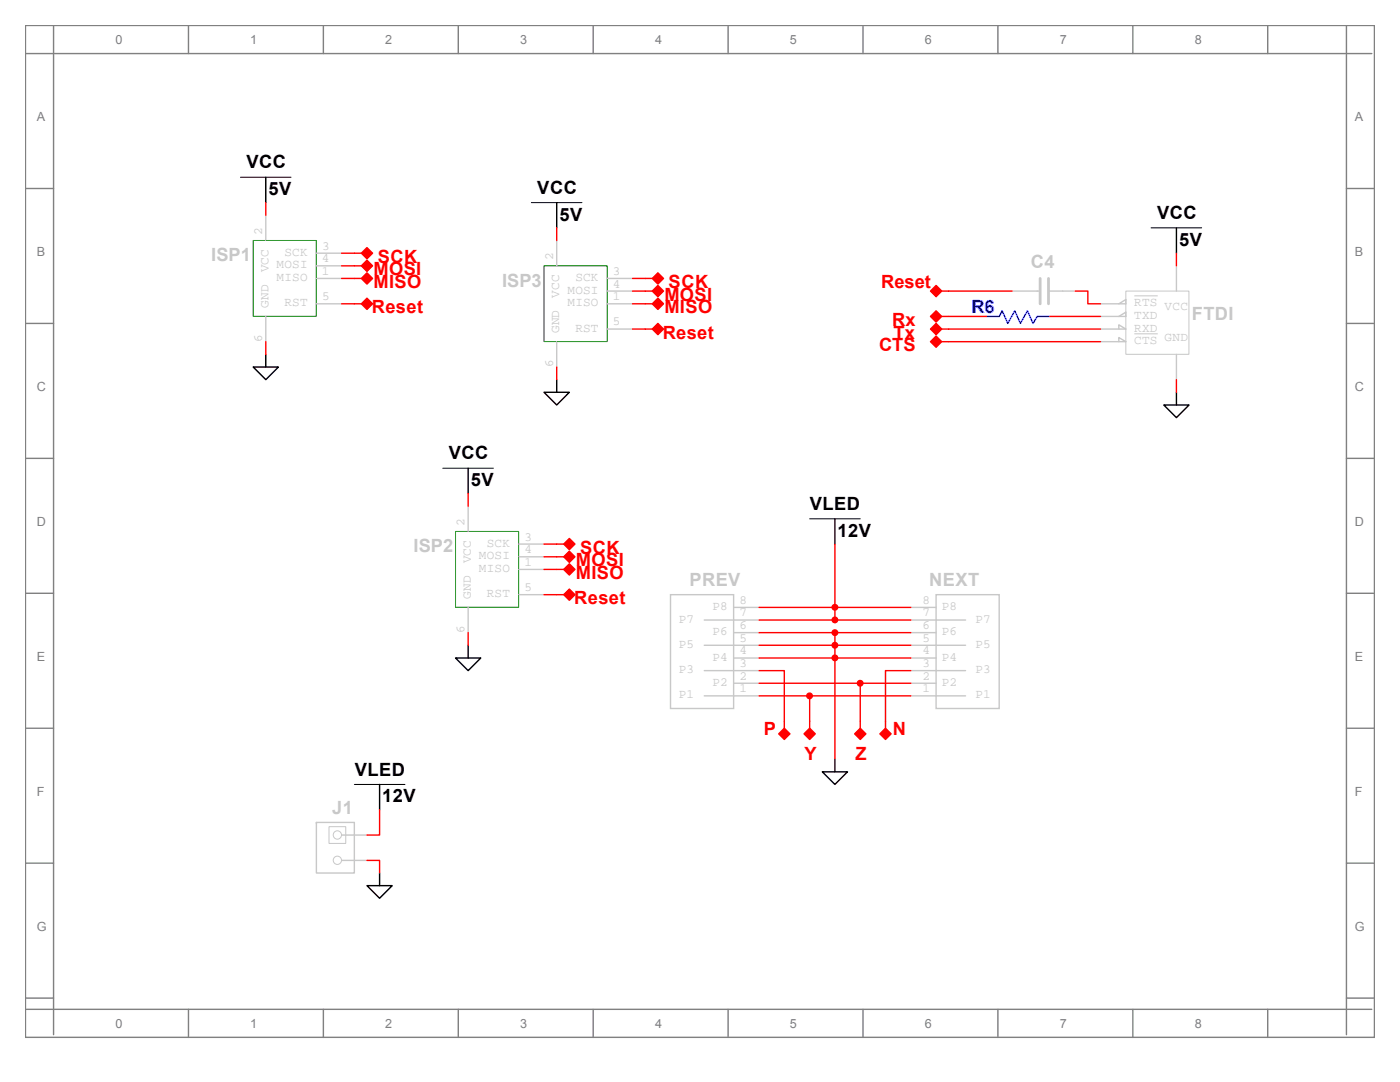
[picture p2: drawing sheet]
<svg xmlns="http://www.w3.org/2000/svg" width="279mm" height="216mm" viewBox="0 0 279 216" stroke-linecap="round" stroke-linejoin="round" font-family="sans-serif">
<g fill="none" stroke="#808080" stroke-width=".28">
<path d="M5.1 5.1h269.2v201.9h-269.2zM5.1 10.7h268.7M10.7 5.1v201.4M37.6 5.1v5.6M64.5 5.1v5.6M91.5 5.1v5.6M118.4 5.1v5.6M145.3 5.1v5.6M172.2 5.1v5.6M199.2 5.1v5.6M226.1 5.1v5.6M253 5.1v5.6"/>
<path d="M268.7 5.1v201.4M5.1 37.6h5.6M268.7 37.6h5.6M5.1 64.5h5.6M268.7 64.5h5.6M5.1 91.5h5.6M268.7 91.5h5.6M5.1 118.4h5.6M268.7 118.4h5.6M5.1 145.3h5.6M268.7 145.3h5.6M5.1 172.2h5.6"/>
<path d="M268.7 172.2h5.6M5.1 199.2h5.6M268.7 199.2h5.6M5.1 201.4h268.7M37.6 201.4v5.6M64.5 201.4v5.6M91.5 201.4v5.6M118.4 201.4v5.6M145.3 201.4v5.6M172.2 201.4v5.6M199.2 201.4v5.6M226.1 201.4v5.6"/>
<path d="M253 201.4v5.6"/>
</g>
<path d="M50.5 48h12.6v15.1h-12.6z" fill="none" stroke="#008000" stroke-width=".2"/>
<path d="M63.1 55.6h5.1" fill="none" stroke="#c8c8c8" stroke-width=".28"/>
<path d="M53 42.9v5.1" fill="none" stroke="#c8c8c8" stroke-width=".28"/>
<path d="M63.1 50.5h5.1" fill="none" stroke="#c8c8c8" stroke-width=".28"/>
<path d="M63.1 53h5.1" fill="none" stroke="#c8c8c8" stroke-width=".28"/>
<path d="M63.1 60.6h5.1" fill="none" stroke="#c8c8c8" stroke-width=".28"/>
<path d="M53 63.1v5.1" fill="none" stroke="#c8c8c8" stroke-width=".28"/>
<path d="M72.1 55.6l1.1-1.2 1.2 1.2-1.2 1.1z" fill-rule="evenodd" fill="#f00" stroke="#f00" stroke-width=".28"/>
<path d="M72.4 55.6l.8-.9 .9 .9-.9 .8z" fill="none" stroke="#f00" stroke-width=".28"/>
<path d="M73 55.6l.2-.3 .3 .3-.3 .2z" fill="none" stroke="#f00" stroke-width=".2"/>
<path d="M70.7 55.6h1.4M72.4 53l.8-.8 .9 .8-.9 .9z" fill="none" stroke="#f00" stroke-width=".28"/>
<path d="M73.2 51.9l1.2 1.1-1.2 1.2-1.1-1.2z" fill-rule="evenodd" fill="#f00" stroke="#f00" stroke-width=".28"/>
<path d="M73 53l.2-.2 .3 .2-.3 .3z" fill="none" stroke="#f00" stroke-width=".2"/>
<path d="M70.7 53h1.4M72.4 50.5l.8-.8 .9 .8-.9 .9z" fill="none" stroke="#f00" stroke-width=".28"/>
<path d="M73.2 49.4l1.2 1.1-1.2 1.1-1.1-1.1z" fill-rule="evenodd" fill="#f00" stroke="#f00" stroke-width=".28"/>
<path d="M73.2 50.2l.3 .3-.3 .3-.2-.3z" fill="none" stroke="#f00" stroke-width=".2"/>
<path d="M70.7 50.5h1.4M72.4 60.6l.8-.8 .9 .8-.9 .8z" fill="none" stroke="#f00" stroke-width=".28"/>
<path d="M72.1 60.6l1.1-1.1 1.2 1.1-1.2 1.1z" fill-rule="evenodd" fill="#f00" stroke="#f00" stroke-width=".28"/>
<path d="M73.2 60.3l.3 .3-.3 .3-.2-.3z" fill="none" stroke="#f00" stroke-width=".2"/>
<path d="M53 40.4v2.5M68.2 55.6h2.5M68.2 53h2.5M68.2 50.5h2.5M53 68.2v2.5M68.2 60.6h3.9" fill="none" stroke="#f00" stroke-width=".28"/>
<path d="M53 35.4v5M50.5 73.2h5.1l-2.6 2.6zM53 70.7v2.5" fill="none" stroke="#000" stroke-width=".28"/>
<path d="M48 35.4h10.1" fill="none" stroke="#000" stroke-width=".2"/>
<path d="M108.6 53h12.6v15.2h-12.6z" fill="none" stroke="#008000" stroke-width=".2"/>
<path d="M121.2 60.6h5" fill="none" stroke="#c8c8c8" stroke-width=".28"/>
<path d="M111.1 48v5" fill="none" stroke="#c8c8c8" stroke-width=".28"/>
<path d="M121.2 55.6h5" fill="none" stroke="#c8c8c8" stroke-width=".28"/>
<path d="M121.2 58.1h5" fill="none" stroke="#c8c8c8" stroke-width=".28"/>
<path d="M121.2 65.7h5" fill="none" stroke="#c8c8c8" stroke-width=".28"/>
<path d="M111.1 68.2v5" fill="none" stroke="#c8c8c8" stroke-width=".28"/>
<path d="M130.2 60.6l1.1-1.1 1.1 1.1-1.1 1.1z" fill-rule="evenodd" fill="#f00" stroke="#f00" stroke-width=".28"/>
<path d="M131.3 59.8l.8 .8-.8 .8-.8-.8z" fill="none" stroke="#f00" stroke-width=".28"/>
<path d="M131 60.6l.3-.3 .3 .3-.3 .3z" fill="none" stroke="#f00" stroke-width=".2"/>
<path d="M130.5 58.1l.8-.8 .8 .8-.8 .8zM128.8 60.6h1.4" fill="none" stroke="#f00" stroke-width=".28"/>
<path d="M130.2 58.1l1.1-1.1 1.1 1.1-1.1 1.1z" fill-rule="evenodd" fill="#f00" stroke="#f00" stroke-width=".28"/>
<path d="M131 58.1l.3-.3 .3 .3-.3 .3z" fill="none" stroke="#f00" stroke-width=".2"/>
<path d="M128.8 58.1h1.4M131.3 54.7l.8 .9-.8 .8-.8-.8z" fill="none" stroke="#f00" stroke-width=".28"/>
<path d="M130.2 55.6l1.1-1.2 1.1 1.2-1.1 1.1z" fill-rule="evenodd" fill="#f00" stroke="#f00" stroke-width=".28"/>
<path d="M131 55.6l.3-.3 .3 .3-.3 .2z" fill="none" stroke="#f00" stroke-width=".2"/>
<path d="M128.8 55.6h1.4M131.3 64.8l.8 .9-.8 .8-.8-.8z" fill="none" stroke="#f00" stroke-width=".28"/>
<path d="M130.2 65.7l1.1-1.2 1.1 1.2-1.1 1.1z" fill-rule="evenodd" fill="#f00" stroke="#f00" stroke-width=".28"/>
<path d="M131 65.7l.3-.3 .3 .3-.3 .2z" fill="none" stroke="#f00" stroke-width=".2"/>
<path d="M111.1 45.5v2.5M126.2 58.1h2.6M126.2 55.6h2.6M111.1 73.2v2.6M126.2 65.7h4M126.2 60.6h2.6" fill="none" stroke="#f00" stroke-width=".28"/>
<path d="M111.1 40.4v5.1M108.6 78.3h5l-2.5 2.5zM111.1 75.8v2.5" fill="none" stroke="#000" stroke-width=".28"/>
<path d="M106 40.4h10.1" fill="none" stroke="#000" stroke-width=".2"/>
<path d="M224.7 58.1h12.6v12.6h-12.6z" fill="none" stroke="#c8c8c8" stroke-width=".2"/>
<path d="M234.8 70.7v5.1" fill="none" stroke="#c8c8c8" stroke-width=".28"/>
<path d="M226.4 66.6h4.7" fill="none" stroke="#c8c8c8" stroke-width=".2"/>
<path d="M219.6 68.2h5.1l-1.4-.8v.8" fill="none" stroke="#c8c8c8" stroke-width=".28"/>
<path d="M234.8 53v5.1" fill="none" stroke="#c8c8c8" stroke-width=".28"/>
<path d="M219.6 63.1h5.1v-.8l-1.4 .8" fill="none" stroke="#c8c8c8" stroke-width=".28"/>
<path d="M219.6 65.7h5.1l-1.4-.9v.9" fill="none" stroke="#c8c8c8" stroke-width=".28"/>
<path d="M226.4 59h4.7" fill="none" stroke="#c8c8c8" stroke-width=".2"/>
<path d="M219.6 60.6h5.1v-.8l-1.4 .8" fill="none" stroke="#c8c8c8" stroke-width=".28"/>
<path d="M234.8 45.5v5M234.8 78.3v2.5M232.3 80.8h5l-2.5 2.5z" fill="none" stroke="#000" stroke-width=".28"/>
<path d="M229.7 45.5h10.1" fill="none" stroke="#000" stroke-width=".2"/>
<path d="M185.7 65.7l1.1-1.2 1.1 1.2-1.1 1.1z" fill-rule="evenodd" fill="#f00" stroke="#f00" stroke-width=".28"/>
<path d="M186.8 64.8l.9 .9-.9 .8-.8-.8z" fill="none" stroke="#f00" stroke-width=".28"/>
<path d="M186.8 65.4l.3 .3-.3 .2-.3-.2z" fill="none" stroke="#f00" stroke-width=".2"/>
<path d="M186.8 62.3l.9 .8-.9 .9-.8-.9zM187.9 65.7h1.4" fill="none" stroke="#f00" stroke-width=".28"/>
<path d="M185.7 63.1l1.1-1.1 1.1 1.1-1.1 1.2z" fill-rule="evenodd" fill="#f00" stroke="#f00" stroke-width=".28"/>
<path d="M186.8 62.9l.3 .2-.3 .3-.3-.3z" fill="none" stroke="#f00" stroke-width=".2"/>
<path d="M187.9 63.1h1.4" fill="none" stroke="#f00" stroke-width=".28"/>
<path d="M207 58.1h.6M209.3 58.1h2.8" fill="none" stroke="#c8c8c8" stroke-width=".28"/>
<path d="M207.6 55.6v5M209.3 55.6v5" fill="none" stroke="#c8c8c8" stroke-width=".56"/>
<path d="M212.1 58.1h2.5" fill="none" stroke="#c8c8c8" stroke-width=".28"/>
<path d="M202 58.1h5" fill="none" stroke="#c8c8c8" stroke-width=".28"/>
<path d="M186.8 57l1.1 1.1-1.1 1.1-1.1-1.1z" fill-rule="evenodd" fill="#f00" stroke="#f00" stroke-width=".28"/>
<path d="M186 58.1l.8-.8 .9 .8-.9 .8z" fill="none" stroke="#f00" stroke-width=".28"/>
<path d="M186.8 57.8l.3 .3-.3 .3-.3-.3z" fill="none" stroke="#f00" stroke-width=".2"/>
<path d="M187.9 58.1h1.4" fill="none" stroke="#f00" stroke-width=".28"/>
<path d="M199.4 63.1l.6-1.1 1.1 2.5 1.4-2.5 1.1 2.5 1.4-2.5 1.2 2.5 .8-1.4" fill="none" stroke="#00f" stroke-width=".28"/>
<path d="M196.9 63.1h2.5" fill="none" stroke="#00f" stroke-width=".28"/>
<path d="M207 63.1h2.5" fill="none" stroke="#00f" stroke-width=".28"/>
<path d="M186.8 67.1l1.1 1.1-1.1 1.1-1.1-1.1z" fill-rule="evenodd" fill="#f00" stroke="#f00" stroke-width=".28"/>
<path d="M186 68.2l.8-.8 .9 .8-.9 .8z" fill="none" stroke="#f00" stroke-width=".28"/>
<path d="M186.8 67.9l.3 .3-.3 .3-.3-.3z" fill="none" stroke="#f00" stroke-width=".2"/>
<path d="M189.3 58.1h12.7M214.6 58.1h2.5v2.5h2.5M234.8 50.5v2.5M187.9 68.2h31.7M189.3 65.7h30.3M189.3 63.1h7.6M209.5 63.1h10.1M234.8 75.8v2.5" fill="none" stroke="#f00" stroke-width=".28"/>
<path d="M133.8 118.7h12.6v22.7h-12.6zM140.5 123.7h5.9M140.5 128.8h5.9M140.5 133.8h5.9M140.5 138.9h5.9" fill="none" stroke="#c8c8c8" stroke-width=".28"/>
<path d="M146.4 138.9h5.1" fill="none" stroke="#c8c8c8" stroke-width=".28"/>
<path d="M146.4 136.3h5.1" fill="none" stroke="#c8c8c8" stroke-width=".28"/>
<path d="M146.4 133.8h5.1" fill="none" stroke="#c8c8c8" stroke-width=".28"/>
<path d="M146.4 131.3h5.1" fill="none" stroke="#c8c8c8" stroke-width=".28"/>
<path d="M146.4 128.8h5.1" fill="none" stroke="#c8c8c8" stroke-width=".28"/>
<path d="M146.4 126.2h5.1" fill="none" stroke="#c8c8c8" stroke-width=".28"/>
<path d="M146.4 123.7h5.1" fill="none" stroke="#c8c8c8" stroke-width=".28"/>
<path d="M186.8 118.7h12.6v22.7h-12.6zM146.4 121.2h5.1M186.8 123.7h5.9M186.8 128.8h5.9M186.8 133.8h5.9M186.8 138.9h5.9" fill="none" stroke="#c8c8c8" stroke-width=".28"/>
<path d="M181.8 138.9h5" fill="none" stroke="#c8c8c8" stroke-width=".28"/>
<path d="M181.8 136.3h5" fill="none" stroke="#c8c8c8" stroke-width=".28"/>
<path d="M181.8 133.8h5" fill="none" stroke="#c8c8c8" stroke-width=".28"/>
<path d="M181.8 131.3h5" fill="none" stroke="#c8c8c8" stroke-width=".28"/>
<path d="M181.8 128.8h5" fill="none" stroke="#c8c8c8" stroke-width=".28"/>
<path d="M181.8 126.2h5" fill="none" stroke="#c8c8c8" stroke-width=".28"/>
<path d="M181.8 123.7h5" fill="none" stroke="#c8c8c8" stroke-width=".28"/>
<path d="M181.8 121.2h5" fill="none" stroke="#c8c8c8" stroke-width=".28"/>
<path d="M175.6 146.4l1.1-1.1 1.1 1.1-1.1 1.2z" fill-rule="evenodd" fill="#f00" stroke="#f00" stroke-width=".28"/>
<path d="M175.9 146.4l.8-.8 .9 .8-.9 .9z" fill="none" stroke="#f00" stroke-width=".28"/>
<path d="M176.4 146.4l.3-.2 .3 .2-.3 .3z" fill="none" stroke="#f00" stroke-width=".2"/>
<path d="M155.7 146.4l.8-.8 .9 .8-.9 .9zM176.7 143.9v1.4" fill="none" stroke="#f00" stroke-width=".28"/>
<path d="M155.4 146.4l1.1-1.1 1.1 1.1-1.1 1.2z" fill-rule="evenodd" fill="#f00" stroke="#f00" stroke-width=".28"/>
<path d="M156.3 146.4l.2-.2 .3 .2-.3 .3z" fill="none" stroke="#f00" stroke-width=".2"/>
<path d="M156.5 143.9v1.4M170.8 146.4l.9-.8 .8 .8-.8 .9z" fill="none" stroke="#f00" stroke-width=".28"/>
<path d="M170.6 146.4l1.1-1.1 1.1 1.1-1.1 1.2z" fill-rule="evenodd" fill="#f00" stroke="#f00" stroke-width=".28"/>
<path d="M171.4 146.4l.3-.2 .3 .2-.3 .3z" fill="none" stroke="#f00" stroke-width=".2"/>
<path d="M160.7 146.4l.9-.8 .8 .8-.8 .9zM171.7 143.9v1.4" fill="none" stroke="#f00" stroke-width=".28"/>
<path d="M160.5 146.4l1.1-1.1 1.1 1.1-1.1 1.2z" fill-rule="evenodd" fill="#f00" stroke="#f00" stroke-width=".28"/>
<path d="M161.3 146.4l.3-.2 .3 .2-.3 .3z" fill="none" stroke="#f00" stroke-width=".2"/>
<g fill="none" stroke="#f00" stroke-width=".28">
<path d="M166.6 108.6v15.1M151.5 136.3h30.3M151.5 121.2h30.3M151.5 123.7h30.3M151.5 126.2h30.3M151.5 128.8h30.3M151.5 131.3h30.3M151.5 138.9h30.3M151.5 133.8h5v10.1M161.6 138.9v6.4M166.6 126.2v25.3M171.7 136.3v7.6"/>
<path d="M181.8 133.8h-5.1v10.1"/>
</g>
<g fill="#f00" stroke="#f00" stroke-width=".28">
<circle cx="171.7" cy="136.3" r=".55"/>
<circle cx="161.6" cy="138.9" r=".55"/>
<circle cx="166.6" cy="121.2" r=".55"/>
<circle cx="166.6" cy="128.8" r=".55"/>
<circle cx="166.6" cy="126.2" r=".55"/>
<circle cx="166.6" cy="123.7" r=".55"/>
<circle cx="166.6" cy="131.3" r=".55"/>
</g>
<path d="M161.6 103.5h10.1" fill="none" stroke="#000" stroke-width=".2"/>
<path d="M166.6 103.5v5.1M164.1 154h5l-2.5 2.5zM166.6 151.5v2.5" fill="none" stroke="#000" stroke-width=".28"/>
<path d="M90.9 106h12.6v15.2h-12.6z" fill="none" stroke="#008000" stroke-width=".2"/>
<path d="M103.5 113.6h5.1" fill="none" stroke="#c8c8c8" stroke-width=".28"/>
<path d="M93.4 101v5" fill="none" stroke="#c8c8c8" stroke-width=".28"/>
<path d="M103.5 108.6h5.1" fill="none" stroke="#c8c8c8" stroke-width=".28"/>
<path d="M103.5 111.1h5.1" fill="none" stroke="#c8c8c8" stroke-width=".28"/>
<path d="M103.5 118.7h5.1" fill="none" stroke="#c8c8c8" stroke-width=".28"/>
<path d="M93.4 121.2v5" fill="none" stroke="#c8c8c8" stroke-width=".28"/>
<path d="M112.5 113.6l1.1-1.1 1.1 1.1-1.1 1.1z" fill-rule="evenodd" fill="#f00" stroke="#f00" stroke-width=".28"/>
<path d="M112.8 113.6l.8-.8 .9 .8-.9 .9z" fill="none" stroke="#f00" stroke-width=".28"/>
<path d="M113.6 113.3l.3 .3-.3 .3-.3-.3z" fill="none" stroke="#f00" stroke-width=".2"/>
<path d="M111.1 113.6h1.4M112.8 111.1l.8-.8 .9 .8-.9 .8z" fill="none" stroke="#f00" stroke-width=".28"/>
<path d="M112.5 111.1l1.1-1.1 1.1 1.1-1.1 1.1z" fill-rule="evenodd" fill="#f00" stroke="#f00" stroke-width=".28"/>
<path d="M113.6 110.8l.3 .3-.3 .3-.3-.3z" fill="none" stroke="#f00" stroke-width=".2"/>
<path d="M111.1 111.1h1.4M112.8 108.6l.8-.9 .9 .9-.9 .8z" fill="none" stroke="#f00" stroke-width=".28"/>
<path d="M112.5 108.6l1.1-1.2 1.1 1.2-1.1 1.1z" fill-rule="evenodd" fill="#f00" stroke="#f00" stroke-width=".28"/>
<path d="M113.6 108.3l.3 .3-.3 .3-.3-.3z" fill="none" stroke="#f00" stroke-width=".2"/>
<path d="M111.1 108.6h1.4M112.8 118.7l.8-.9 .9 .9-.9 .8z" fill="none" stroke="#f00" stroke-width=".28"/>
<path d="M112.5 118.7l1.1-1.2 1.1 1.2-1.1 1.1z" fill-rule="evenodd" fill="#f00" stroke="#f00" stroke-width=".28"/>
<path d="M113.3 118.7l.3-.3 .3 .3-.3 .3z" fill="none" stroke="#f00" stroke-width=".2"/>
<path d="M93.4 98.5v2.5M108.6 118.7h3.9M108.6 113.6h2.5M108.6 111.1h2.5M108.6 108.6h2.5M93.4 126.2v2.6" fill="none" stroke="#f00" stroke-width=".28"/>
<path d="M93.4 93.4v5.1M90.9 131.3h5l-2.5 2.5zM93.4 128.8v2.5" fill="none" stroke="#000" stroke-width=".28"/>
<path d="M88.4 93.4h10.1" fill="none" stroke="#000" stroke-width=".2"/>
<g fill="none" stroke="#c8c8c8" stroke-width=".2">
<path d="M65.7 165h3.3v3.3h-3.3z"/>
<circle cx="67.3" cy="166.6" r=".83"/>
<circle cx="67.3" cy="171.7" r=".83"/>
</g>
<path d="M63.1 164.1h7.6v10.1h-7.6zM63.1 164.1h.1M68.2 166.6h2.5M68.2 171.7h2.5" fill="none" stroke="#c8c8c8" stroke-width=".28"/>
<path d="M70.7 166.6h2.5" fill="none" stroke="#c8c8c8" stroke-width=".28"/>
<path d="M70.7 171.7h2.5" fill="none" stroke="#c8c8c8" stroke-width=".28"/>
<path d="M70.7 156.5h10.1" fill="none" stroke="#000" stroke-width=".2"/>
<path d="M75.8 156.5v5.1M73.2 176.7h5.1l-2.5 2.5zM75.8 174.2v2.5" fill="none" stroke="#000" stroke-width=".28"/>
<path d="M73.2 171.7h2.6v2.5M75.8 161.6v5h-2.6" fill="none" stroke="#f00" stroke-width=".28"/>
<g font-size="3.6">
<text x="49.2" y="33.6">VCC</text>
<text x="53.6" y="38.9">5V</text>
<text x="107.2" y="38.7">VCC</text>
<text x="111.7" y="44">5V</text>
<text x="230.9" y="43.7">VCC</text>
<text x="235.3" y="49">5V</text>
<text x="89.6" y="91.7">VCC</text>
<text x="94" y="97">5V</text>
<text x="161.6" y="101.8">VLED</text>
<text x="167.2" y="107.1">12V</text>
<text x="70.8" y="154.8">VLED</text>
<text x="76.3" y="160.1">12V</text>
</g>
<g font-size="3.6" fill="#c8c8c8">
<text x="42.2" y="52.1">ISP1</text>
<text x="205.7" y="53.5">C4</text>
<text x="100.2" y="57.2">ISP3</text>
<text x="237.8" y="63.9">FTDI</text>
<text x="82.5" y="110.2">ISP2</text>
<text x="137.6" y="116.9">PREV</text>
<text x="185.5" y="116.9">NEXT</text>
<text x="66.3" y="162.3">J1</text>
</g>
<g font-size="3.6" fill="#f00">
<text x="75.4" y="52.4">SCK</text>
<text x="74.5" y="57.5">MISO</text>
<text x="74.5" y="54.9">MOSI</text>
<text x="132.6" y="60">MOSI</text>
<text x="133.4" y="57.5">SCK</text>
<text x="175.9" y="57.5">Reset</text>
<text x="74.2" y="62.5">Reset</text>
<text x="132.6" y="62.5">MISO</text>
<text x="178.1" y="65">Rx</text>
<text x="132.3" y="67.6">Reset</text>
<text x="175.5" y="70.1">CTS</text>
<text x="178.3" y="67.6">Tx</text>
<text x="114.9" y="113">MOSI</text>
<text x="115.8" y="110.5">SCK</text>
<text x="114.9" y="115.5">MISO</text>
<text x="114.6" y="120.6">Reset</text>
<text x="152.4" y="146.6">P</text>
<text x="178.2" y="146.6">N</text>
<text x="160.5" y="151.7">Y</text>
<text x="170.7" y="151.7">Z</text>
</g>
<text font-size="3.6" fill="#00f" x="193.9" y="62.5">R6</text>
<g font-size="2.5" fill="#808080">
<text x="23" y="8.8">0</text>
<text x="50" y="8.8">1</text>
<text x="76.9" y="8.8">2</text>
<text x="103.8" y="8.8">3</text>
<text x="130.7" y="8.8">4</text>
<text x="157.6" y="8.8">5</text>
<text x="184.6" y="8.8">6</text>
<text x="211.5" y="8.8">7</text>
<text x="238.4" y="8.8">8</text>
<text x="7.3" y="24.2">A</text>
<text x="270.4" y="24.2">A</text>
<text x="7.3" y="51.1">B</text>
<text x="270.4" y="51.1">B</text>
<text x="7.3" y="78">C</text>
<text x="270.4" y="78">C</text>
<text x="7.3" y="105">D</text>
<text x="270.4" y="105">D</text>
<text x="7.3" y="131.9">E</text>
<text x="270.4" y="131.9">E</text>
<text x="7.3" y="158.8">F</text>
<text x="270.4" y="158.8">F</text>
<text x="7.3" y="185.7">G</text>
<text x="270.4" y="185.7">G</text>
<text x="23" y="205.1">0</text>
<text x="50" y="205.1">1</text>
<text x="76.9" y="205.1">2</text>
<text x="103.8" y="205.1">3</text>
<text x="130.7" y="205.1">4</text>
<text x="157.6" y="205.1">5</text>
<text x="184.6" y="205.1">6</text>
<text x="211.5" y="205.1">7</text>
<text x="238.4" y="205.1">8</text>
</g>
<g font-size="2.5" fill="#c8c8c8">
<text x="52.3" y="46.9" transform="rotate(-90 52.3 46.9)">2</text>
<text x="55.2" y="53.6">MOSI</text>
<text x="56.8" y="51">SCK</text>
<text x="64.3" y="52.3">4</text>
<text x="64.3" y="49.8">3</text>
<text x="110.4" y="51.9" transform="rotate(-90 110.4 51.9)">2</text>
<text x="53.6" y="54.4" transform="rotate(-90 53.6 54.4)">VCC</text>
<text x="55.2" y="56.1">MISO</text>
<text x="64.3" y="54.8">1</text>
<text x="64.3" y="59.9">5</text>
<text x="111.6" y="59.4" transform="rotate(-90 111.6 59.4)">VCC</text>
<text x="113.3" y="58.6">MOSI</text>
<text x="114.8" y="56.1">SCK</text>
<text x="122.3" y="59.9">1</text>
<text x="122.3" y="57.4">4</text>
<text x="122.3" y="54.8">3</text>
<text x="53.6" y="61.4" transform="rotate(-90 53.6 61.4)">GND</text>
<text x="56.8" y="61.1">RST</text>
<text x="113.3" y="61.1">MISO</text>
<text x="122.3" y="64.9">5</text>
<text x="226.4" y="63.6">TXD</text>
<text x="226.4" y="61.1">RTS</text>
<text x="232.4" y="61.9">VCC</text>
<text x="52.3" y="68.2" transform="rotate(-90 52.3 68.2)">6</text>
<text x="111.6" y="66.5" transform="rotate(-90 111.6 66.5)">GND</text>
<text x="114.8" y="66.2">RST</text>
<text x="226.4" y="68.7">CTS</text>
<text x="226.4" y="66.2">RXD</text>
<text x="232.4" y="67.9">GND</text>
<text x="110.4" y="73.2" transform="rotate(-90 110.4 73.2)">6</text>
<text x="92.7" y="104.9" transform="rotate(-90 92.7 104.9)">2</text>
<text x="104.6" y="107.9">3</text>
<text x="93.9" y="112.4" transform="rotate(-90 93.9 112.4)">VCC</text>
<text x="95.6" y="111.6">MOSI</text>
<text x="97.2" y="109.1">SCK</text>
<text x="104.6" y="112.9">1</text>
<text x="104.6" y="110.4">4</text>
<text x="93.9" y="119.5" transform="rotate(-90 93.9 119.5)">GND</text>
<text x="95.6" y="114.1">MISO</text>
<text x="97.2" y="119.2">RST</text>
<text x="104.6" y="118">5</text>
<text x="135.5" y="124.2">P7</text>
<text x="142.2" y="121.7">P8</text>
<text x="147.6" y="123">7</text>
<text x="147.6" y="125.5">6</text>
<text x="184.1" y="123">7</text>
<text x="184.1" y="125.5">6</text>
<text x="187.9" y="121.7">P8</text>
<text x="194.7" y="124.2">P7</text>
<text x="92.7" y="126.2" transform="rotate(-90 92.7 126.2)">6</text>
<text x="135.5" y="129.3">P5</text>
<text x="142.2" y="131.8">P4</text>
<text x="142.2" y="126.7">P6</text>
<text x="147.6" y="128.1">5</text>
<text x="147.6" y="130.6">4</text>
<text x="184.1" y="128.1">5</text>
<text x="184.1" y="130.6">4</text>
<text x="187.9" y="131.8">P4</text>
<text x="187.9" y="126.7">P6</text>
<text x="194.7" y="129.3">P5</text>
<text x="135.5" y="134.3">P3</text>
<text x="142.2" y="136.8">P2</text>
<text x="147.6" y="133.1">3</text>
<text x="147.6" y="135.6">2</text>
<text x="184.1" y="133.1">3</text>
<text x="184.1" y="135.6">2</text>
<text x="187.9" y="136.8">P2</text>
<text x="194.7" y="134.3">P3</text>
<text x="135.5" y="139.4">P1</text>
<text x="147.6" y="138.2">1</text>
<text x="184.1" y="138.2">1</text>
<text x="194.7" y="139.4">P1</text>
</g>
</svg>
